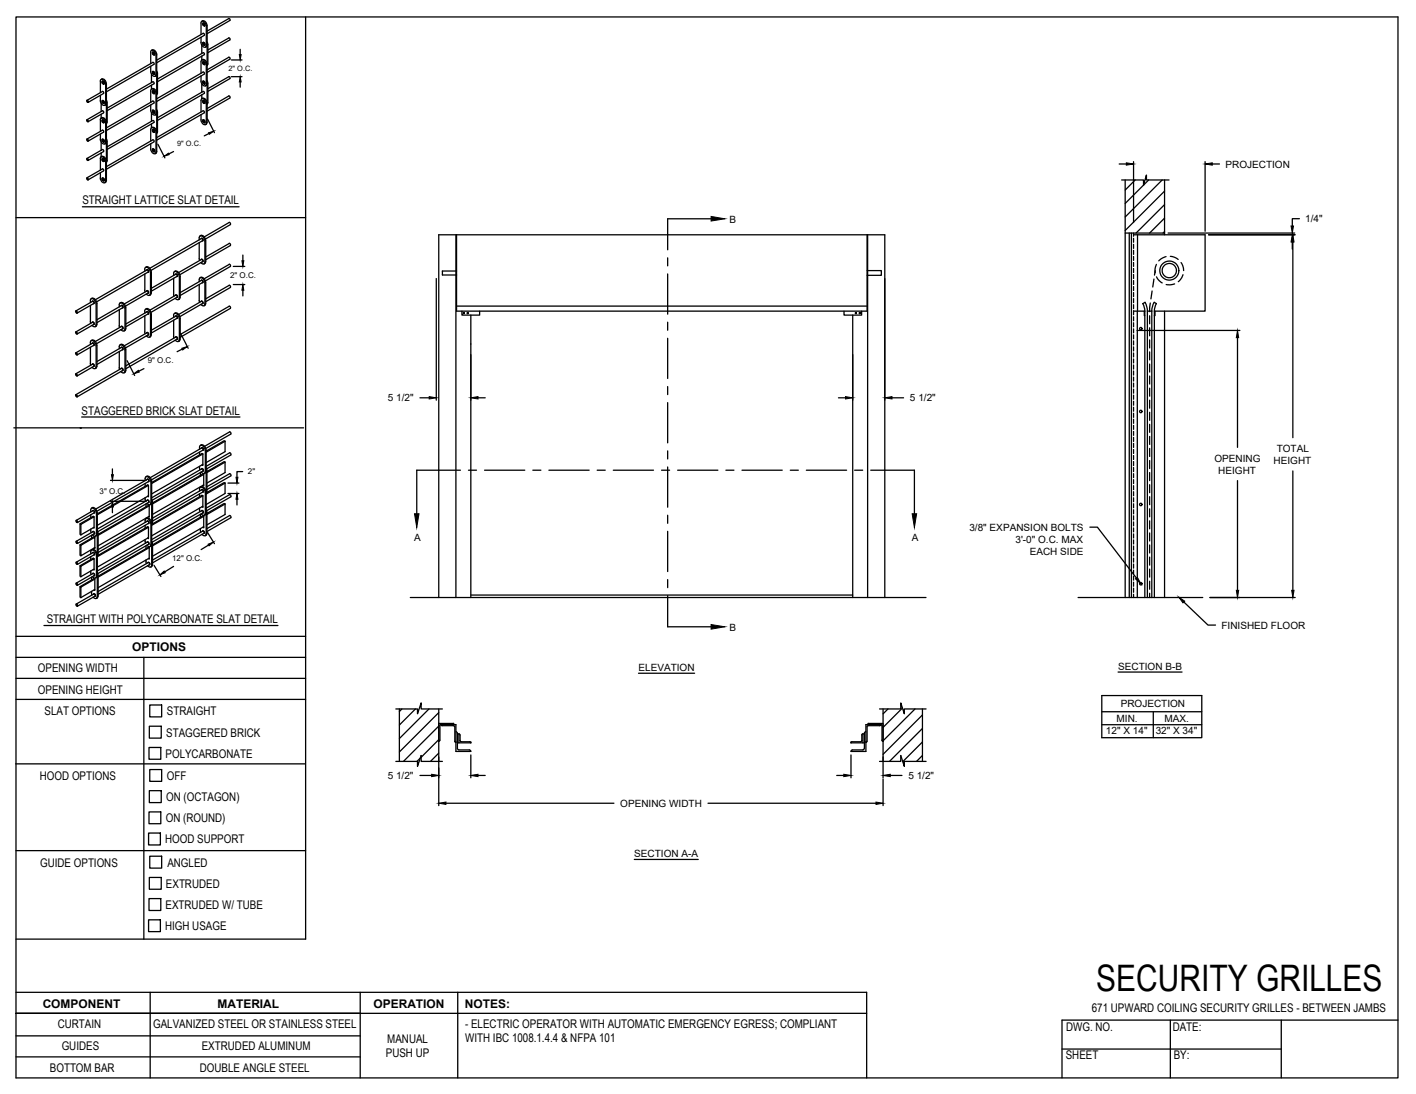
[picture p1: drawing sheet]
<svg xmlns="http://www.w3.org/2000/svg" width="279mm" height="216mm" viewBox="0 0 279 216" stroke-linecap="round" stroke-linejoin="round" font-family="sans-serif">
<!-- layer: ANNOTATIONS -->
<g fill="none" stroke="#000" stroke-width=".25">
<path d="M45.7 15.1h2.1M45.7 11.8h2.1M47.4 9.7v1.1M47.4 16.2v1M31.2 28.5l1.3 2.7M34.2 29.9l-.9 .5M41 23.5l1.3 2.7M41.2 26.4l-.9 .4M220.8 32.4h1.5M223.7 31.9v12M237.8 31.9v13.7M239.2 32.4h1.4"/>
<path d="M46 56.2h2.3M46 52.6h2.3M47.9 50.3v1.2M47.9 57.3v1.1M86.1 55v24M174.6 55v24M230.5 46h25M238.5 46.3h17.1M255 47.8v1.4M255.1 47.8v38.6M256.4 43.2h-1.4v1.4M25.1 71.2l1.5 2.9"/>
<path d="M28.4 72.7l-1 .6M35.6 65.8l1.5 2.9M36 68.9l-1.1 .5M82.9 78.5h1.8M92.9 70v9M94.3 78.5h1.4M165.4 78.5h1.4M168.3 70v9M176 78.5h2.3M224.4 65.2h20.2M244.2 66.6v21.7M21.8 94.8h7.1"/>
<path d="M21.8 98.9h7.1M22.2 92.5v1.2M45 97.4h2.1M45 95.3h2.1M46.8 98.5v1.2M47.9 93.1h-1.1v1.1M244.2 94.8v21.7M255.1 92.9v23.6M22.2 100.1v1.1M30.4 111.6l1.4 2.2M34.2 111.8l-1.7 1.1M41 105.1l1.3 2.2"/>
<path d="M41.1 107.6l-1.4 .9M215.1 104h1.4l7.7 10.1M233.6 118.8l4.8 4.6h1.4M238.7 117.9h16.9M126 132.9h11.1M217.4 137.3h19.7v8.3h-19.7zM220.6 132.6h12.6M82.9 153h2.3M86.6 149.4v9.6M88 158.5h33.1M92.9 149v4.5M94.3 153h1.4"/>
<path d="M139.7 158.5h33.1M165.1 153h1.4M167.9 149v4.5M174.2 149.4v4.1M174.2 153.7v5.3M175.7 153h2.3M217.4 140.5h19.7M217.4 143h19.7M227.6 140.5v5.1M125.2 169.6h12.6"/>
</g>
<g fill="#000" stroke="#000" stroke-width=".2">
<path d="M47.4 15.1l.2 1.1h-.4zM47.2 10.8h.4l-.2 1zM32.4 30.8l.8-.6 .2 .3zM41.1 26.2l1.1-.3-.9 .6zM222.3 32.1l1.4 .3-1.4 .2zM237.8 32.4l1.4-.3v.5zM47.9 56.2l.2 1.1h-.4zM47.7 51.5h.4l-.2 1.1zM255 46.3l.2 1.5h-.5zM254.7 44.6h.5l-.2 1.4zM255.1 46.3l.2 1.5h-.4zM26.4 73.8l.9-.7 .2 .3z"/>
<path d="M35.9 68.7l1.1-.3-1 .7zM84.7 78.3l1.4 .2-1.4 .2zM92.9 78.5l1.4-.2v.4zM166.8 78.3l1.5 .2-1.5 .2zM174.6 78.5l1.4-.2v.4zM244.2 65.2l.2 1.4h-.5zM22 93.7h.4l-.2 1.1zM46.8 97.4l.1 1.1h-.3zM46.6 94.2h.3l-.1 1.1zM22.2 98.9l.2 1.2h-.4zM31.5 113.5l.9-.8 .2 .3zM41.1 107.4l1-.4-.8 .7z"/>
<path d="M224 114.2l.4-.3 .7 1.3zM232.6 117.8l1.2 .8-.4 .4zM243.9 116.5h.5l-.2 1.4zM254.9 116.5h.4l-.2 1.4zM85.2 152.8l1.4 .2-1.4 .3zM86.6 158.5l1.4-.2v.5zM92.9 153l1.4-.2v.5zM166.5 152.8l1.4 .2-1.4 .3zM172.8 158.3l1.4 .2-1.4 .3zM174.2 153l1.5-.2v.5z"/>
</g>
<!-- layer: PUSH UP -->
<g fill="none" stroke="#000" stroke-width=".25">
<path d="M221.3 35.5h4.3v1.1l.6-2.1v1h4.5M222 35.5v82.4M224 35.5l-2 2M226.7 35.5l-4.7 4.7M229.3 35.5l-7.3 7.3M229.8 37.7l-7.8 7.8M229.8 35.5v10.8M90 46.3v71.6M90.1 46.3v15.1h81v-15.1M90.1 53.5h-2.8v.8h2.8M171.1 53.4h2.8v.9h-2.8M171.2 46.3v71.6"/>
<path d="M222 46h7.8M222.8 46v71.9M223.2 46v71.9M223.7 46.3h14.1v15.1h-10M223.7 46v.6M223.7 47v.8M223.7 48.2v.8M223.7 49.4v.8M223.7 50.6v.8M223.7 51.8v.8M223.7 53v.8M223.7 54.2v.8"/>
<path d="M223.7 55.4v.8M223.7 56.6v.7M223.7 57.7v.8M223.7 58.9v.8M224.5 46.3v15.1M225.5 59.9l.3 .7 .1 .8M225.9 59.7l.4 1 .1 .7M225.9 59.7l-.4 .2M227 59.8l-.2 1.7M227.3 57.4l-.2 1.6M227.7 55.1l-.2 1.5M227.7 59.7l-.4 1v.7"/>
<path d="M227.8 59.7l.4 .2M227.9 53.4l-.1 .9M228.2 52.2l-.3 .9v.7M228.2 59.9l-.3 .7-.1 .8M228.2 54.6l.5 .8 .6 .4M229.8 40.4l-5.6 5.6M229.8 43.1l-3 2.9M229.8 45.7l-.3 .3M230.1 50.7l-.7 .2-.8 .6M230.9 50.6l.9 .2 .7 .4M231.8 56l-1 .2h-.7M233 51.8l.4 .7 .2 .9"/>
<path d="M233.4 54.2l-.2 .6-.7 .8M90.1 60.4h81M91.1 61.4v.8h3.5v-.8M92.9 62.2v55.7M166.5 61.4v.8h3.5v-.8M168.3 62.2v55.7M223.7 61.4h2.2M223.7 60.1v.8M223.7 61.3v.8M223.7 62.5v.8M223.7 63.7v.8M223.7 64.9v.8"/>
<path d="M223.7 66.1v.8M223.7 67.3v.8M223.7 68.5v.8M223.7 69.7v.7M223.7 70.8v.8M223.7 72v.8M223.7 73.2v.8M223.7 74.4v.8M223.7 75.6v.8M223.7 76.8v.8M223.7 78v.8M223.7 79.2v.8"/>
<path d="M224.4 61.4v56.5M225.8 61.4v.9h.1M225.9 61.4v56.5M226.4 61.4h.9M226.4 61.4v56.5M226.8 62.3v1.6M226.8 64.7v1.6M226.8 67.1v1.6M226.8 69.4v1.6M226.8 71.8v1.6M226.8 74.2v1.6M226.8 76.6v1.6"/>
<path d="M226.8 79v1.6M227.3 61.4v56.5M227.8 61.4v56.5M227.9 61.4v.9h-.1M229.8 61.4v56.5M223.7 80.4v.8M223.7 81.6v.8M223.7 82.7v.8M223.7 83.9v.8M223.7 85.1v.8M223.7 86.3v.8M223.7 87.5v.8"/>
<path d="M223.7 88.7v.8M223.7 89.9v.8M223.7 91.1v.8M223.7 92.3v.8M223.7 93.5v.8M223.7 94.7v.7M223.7 95.8v.8M223.7 97v.8M223.7 98.2v.8M223.7 99.4v.8M226.8 81.4v1.6M226.8 83.7v1.6"/>
<path d="M226.8 86.1v1.6M226.8 88.5v1.6M226.8 90.9v1.6M226.8 93.3v1.5M226.8 95.7v1.5M226.8 98v1.6M81 117.9h101.7M86.6 117.9v-71.6h88v71.6M92.9 117.4h75.4M212.7 117.9h24.6M223.7 100.6v.8M223.7 101.8v.8"/>
<path d="M223.7 103v.8M223.7 104.2v.8M223.7 105.4v.8M223.7 106.6v.8M223.7 107.8v.7M223.7 108.9v.8M223.7 110.1v.8M223.7 111.3v.8M223.7 112.5v.8M223.7 113.7v.8M223.7 114.9v.8M223.7 116.1v.8"/>
<path d="M223.7 117.3v.6M226.8 100.4v1.6M226.8 102.8v1.6M226.8 105.2v1.6M226.8 107.5v1.6M226.8 109.9v1.6M226.8 112.3v1.6M226.8 114.7v1.6M226.8 117.1v.8M78.1 139.9h4.3v1l.7-2.2v1.2h4.2M78.8 139.9v10.4M79.3 139.9l-.5 .5"/>
<path d="M82 139.9l-3.2 3.2M83.1 138.8h.1M84.6 139.9l-5.8 5.9M86.6 139.9v10.4M173.5 139.9h4.2v-1.2l.7 2.2v-1h4.3M174.2 139.9v10.4M175.2 139.9l-1 1M178.1 139.7l-3.9 3.9M180.6 139.9l-6.4 6.3M182 139.9v10.4M78.1 150.3h4.3v.9l.7-2.1v1.2h4.2M82.9 149.6l-.6 .7"/>
<path d="M86.6 140.6l-7.8 7.8M86.6 143.3l-7 7M86.6 146l-3.5 3.5M86.6 148.6l-1.7 1.7M86.8 143.2v2.9M87 143l-.2 .2M87 143h3v5.3h2.9l-.3-.3M87 143l.2 .2M87.2 143.2h2.3M89.3 143l.2-.2h-2.9v3.5l.2-.2M89.5 143.2l.2 .2v2.9l.2 .2M89.9 144.4l.3 .3"/>
<path d="M90 146.5h.1M90.3 144.7v3l.2 .3M90.3 144.8h.3v1.8M90.3 146.6h2.6M90.5 144.8l.3 .2M90.6 148h2M90.8 145.1v1l.2 .3M91 146.4h1.7M92.7 146.4l.2 .2M92.9 146.6h.1M167.9 146.6h.1M167.9 146.6h2.7"/>
<path d="M168.1 146.4l-.2 .2M168.1 146.4h1.7M170.1 145.1v1l-.3 .3M170.3 144.8l-.3 .2M170.5 147.7l-.2 .3M170.6 144.8h-.3v1.8M170.8 144.4l-.2 .3v3M170.9 146.5h.1M171.3 143.2l-.2 .2v2.9l-.3 .2M171.5 143l-.2-.2h2.9v3.5l-.2-.2M173.5 150.3h4.2v-1.2l.7 2.1v-.9h4.3M173.8 143l.2 .2v2.9"/>
<path d="M173.8 143l-.2 .2h-2.3M173.8 143h-2.9v5.3h-3l.3-.3h2.1M182 141.1l-7.8 7.8M182 143.8l-6.5 6.5M182 146.4l-3.9 3.9M182 149.1l-1.2 1.2"/>
<circle cx="230.7" cy="53.4" r="1.41"/>
<circle cx="230.7" cy="53.4" r="1.88"/>
<circle cx="91.5" cy="61.8" r=".12"/>
<circle cx="92.3" cy="61.8" r=".12"/>
<circle cx="168.9" cy="61.8" r=".12"/>
<circle cx="169.6" cy="61.8" r=".12"/>
<circle cx="225.1" cy="64.9" r=".24"/>
<circle cx="225.1" cy="99.6" r=".24"/>
<circle cx="225.1" cy="81.2" r=".24"/>
<circle cx="225.1" cy="115.2" r=".24"/>
</g>
<path d="M92.9 68h.1" fill="none" stroke="#000" stroke-width=".2"/>
<!-- layer: SECTION CUTS -->
<g fill="none" stroke="#000" stroke-width=".25">
<path d="M131.7 50.9v1.6M131.7 54.1v7.9M140.3 43.2h-8.6v6.1M131.7 63.6v1.6M131.7 66.8v7.9M131.7 76.3v1.6M131.7 79.5v7.9M90.8 92.8h-8.6v8.6M92.4 92.8h1.6M95.6 92.8h7.9M105.1 92.8h1.6M108.3 92.8h7.9"/>
<path d="M117.8 92.8h1.6M121 92.8h7.9M130.5 92.8h1.6M131.7 89v1.6M131.7 92.2v7.9M133.7 92.8h7.9M143.2 92.8h1.6M146.4 92.8h7.9M155.9 92.8h1.6M159.1 92.8h7.9M168.6 92.8h1.6M171.8 92.8h8.6v8.6"/>
<path d="M131.7 101.7v1.6M131.7 104.9v7.9M131.7 114.4v1.6M131.7 117.6v6.1h8.6"/>
</g>
<path d="M140.3 42.7l2.7 .5-2.7 .4zM81.8 101.4h.9l-.5 2.7zM180 101.4h.9l-.5 2.7zM140.3 123.3l2.7 .4-2.7 .5z" fill="#000" stroke="#000" stroke-width=".2"/>
<!-- layer: DETAILS -->
<g fill="none" stroke="#000" stroke-width=".25">
<path d="M17.2 19.8l.2 .1v.3l-.3-.1zM19.8 16l.1-.2a.77 .77 0 0 1 .9 .8M19.8 19.8v.3a.72 .72 0 0 0 1 .6v-.3M19.8 16v2.3M19.8 18.8v1M20.1 15.6a.86 .86 0 0 1 .9 .9M20.1 15.6l-.1 .1M20.2 16l.3 .2v.4l-.3-.2zM20.2 19.9l.3 .2v.3l-.3-.2zM20.2 16h.2l.1 .2v.3M20.2 19.9l.2-.1 .1 .2v.4M20.2 18l.2 .2v.2"/>
<path d="M20.2 18.1l-3.1 1.7M20.2 16.2l.2 .3zM20.2 20l.2 .3zM20.4 18.4l-3 1.8M20.6 16.6h-.1M20.8 16.6v3.8M21 19.7l.1 .5M21 16.5v19.1M29.7 10.3l.1-.3a.77 .77 0 0 1 1 .9M29.7 10.3v2.3M29.9 9.9a.73 .73 0 0 1 .8 .1 .73 .73 0 0 1 .2 .8v19.1l-.3 .4M29.9 16.8v.8a.73 .73 0 0 1 .8 .1 .73 .73 0 0 1 .2 .7"/>
<path d="M29.9 14.6v1.7M30.1 17.9l.3 .2v.4l-.3-.2zM30.1 14.1l.3 .2v.4l-.3-.2zM30.1 10.3l.3 .2v.3l-.3-.1zM30.1 12.3l-9.1 5.3M30.1 20l-9.1 5.2M30.1 19.9l.3 .2v.2l-9.4 5.5M30.1 12.3l.3 .1v.3l-9.4 5.4M30.2 17.9h-.1M30.2 14.1h-.1M30.2 10.3h-.1M30.2 18.1l.1 .3z"/>
<path d="M30.2 14.2l.1 .4zM30.2 10.4l.1 .3zM30.2 17.9l.3 .2-.1 .4M30.2 14.1l.3 .2-.1 .4M30.2 10.3l.3 .1-.1 .5M30.8 10.9l-.1 4.1a.77 .77 0 0 1-1-.9v-1M30.9 14.6l-.3 .4M30.9 14l.2 .5v3.8l-.2 .4M31.1 15.6l9-5.2 .2 .1v.3l-9.2 5.3M39.8 4.2a.73 .73 0 0 1 .8 .1 .73 .73 0 0 1 .3 .7M39.8 18.7v.8a.73 .73 0 0 1 .8 .1 .73 .73 0 0 1 .3 .7M39.8 8.9v1.7"/>
<path d="M39.8 11.1v.8l.2-.1M39.8 16.5v1.7M40 11.8a.86 .86 0 0 1 .9 .9M40 4.6l.3-.1 .1 .2v.4M40 8.4h.3l.1 .1v.4M40 12.2h.3l.1 .1v.4M40 16h.3l.1 .2v.3M40 19.9l.3-.1 .1 .2v.4M40 4.6l.3 .1v.4l-.3-.2zM40 8.4l.3 .2v.3l-.3-.1zM40 12.2l.3 .2v.3l-.3-.1zM40 16l.3 .2v.4l-.3-.2z"/>
<path d="M40 19.9l.3 .2v.3l-.3-.2zM40.1 4.7l.2 .3zM40.1 8.5l.2 .3zM40.1 12.3l.2 .3zM40.1 16.2l.2 .3zM40.1 20l.2 .3zM40.3 7v-.3l-.2-.1-9.2 5.3M40.3 14.6v-.3l-.2-.1-9.2 5.3M40.3 7l-9.4 5.4M40.3 14.6l-9.4 5.4M40.4 16.6h-.1M40.4 12.7l-.1 .1"/>
<path d="M40.4 8.9l-.1 .1M40.4 5.1h-.1M40.7 5.2l-.1 4a.77 .77 0 0 1-.9-.8v-1.1M40.7 12.8l-.1 4.1a.77 .77 0 0 1-.9-.9v-1M40.7 5.1v-.2a.72 .72 0 0 0-1-.6v2.5M40.7 12.8v-.3a.72 .72 0 0 0-1-.6v2.6M40.9 16.5l-.3 .5M40.9 8.9l-.3 .4M40.9 15.9l.1 .5M40.9 8.3l.1 .5M40.9 5.1v19.1M41 12.6l-.1 .3"/>
<path d="M41 8.8v3.8M41 16.4v3.9M45.4 19.3v-.2l-.3-.2-4.2 2.5M45.4 15.5v-.3l-.3-.1-4.1 2.4M45.4 11.7v-.3l-.3-.1-4.2 2.5M45.4 7.9v-.3l-.3-.1-4.1 2.4M45.4 4v-.2l-.3-.2-4.2 2.5M45.4 7.9l-4.4 2.5M45.4 15.5l-4.4 2.5M45.4 4l-4.5 2.6M45.4 11.7l-4.5 2.6M45.4 19.3l-4.5 2.6"/>
<path d="M17.2 27.4l.2 .2v.2l-.3-.1zM17.2 35.1l.2 .1v.3l-.3-.1zM17.2 23.6l.2 .2v.2l-.3-.1zM17.2 31.3l.2 .1v.3l-.3-.2zM19.8 27.5v.2a.72 .72 0 0 0 1 .6v-.2M19.8 23.7l.1-.3a.77 .77 0 0 1 .9 .8M19.8 35.1v.3a.72 .72 0 0 0 1 .6v-.3M19.8 31.3l.1-.3a.77 .77 0 0 1 .9 .9M19.8 23.7v2.2M19.8 26.4v1.1M19.8 31.3v2.3M19.8 34.1v1"/>
<path d="M20 20.3v1.7M20 22.5v.8l.1-.1M20 28v1.7M20 30.2v.8l.1-.1M20.1 23.2a.86 .86 0 0 1 .9 1M20.1 30.9a.86 .86 0 0 1 .9 .9M20.2 27.5l.3 .2v.3l-.3-.1zM20.2 23.7l.3 .2v.3l-.3-.2zM20.2 35.2l.3 .1v.4l-.3-.2zM20.2 31.3l.3 .2v.4l-.3-.2zM20.2 27.5h.2l.1 .1v.4M20.2 23.7h.2l.1 .1v.4"/>
<path d="M20.2 35.2l.2-.1 .1 .2v.4M20.2 31.3h.2l.1 .2v.4M20.2 25.7l.2 .1v.3M20.2 33.3l.2 .1v.3M20.2 21.9l.2 .1v.3M20.2 29.5l.2 .1v.3M20.2 25.7l-3.1 1.8M20.2 33.3l-3.1 1.8M20.2 21.9l-3.1 1.7M20.2 29.5l-3.1 1.8M20.2 27.6l.2 .3zM20.2 23.8l.2 .3z"/>
<path d="M20.2 35.3l.2 .3zM20.2 31.4l.2 .3zM20.4 26.1l-3 1.8M20.4 33.7l-3 1.8M20.4 22.3l-3 1.7M20.4 29.9l-3 1.8M20.8 24.3v3.8M20.8 31.9v3.8M20.8 20.7l-.1 .1M20.8 28.3l-.1 .1M20.8 36l-.1 .1M21 20.3l-.2 .4"/>
<path d="M21 28l-.2 .3M21 35.6l-.2 .4M21 27.4l.1 .5M21.1 24.1l-.1 .3M21.1 31.7l-.1 .4M21.1 29l9-5.2 .3 .1v.3l-9.3 5.3M21.1 21.3l9-5.2 .3 .2v.2l-9.3 5.3M21.1 20.3v3.8M21.1 27.9v3.8M29.7 20.2l.1-2.5a.77 .77 0 0 1 1 .8l-.1 4.1a.77 .77 0 0 1-1-.8v-1.1M29.9 24.4v.8a.73 .73 0 0 1 .8 .1 .73 .73 0 0 1 .2 .8M29.9 22.3v1.6"/>
<path d="M30.1 29.4l.3 .2v.4l-.3-.2zM30.1 25.6l.3 .2v.3l-.3-.2zM30.1 21.8l.3 .2v.3l-.3-.2zM30.1 27.6l-9.1 5.3M30.1 27.6l.3 .1v.3M30.2 29.4h-.1M30.2 25.5l-.1 .1M30.2 21.7l-.1 .1M30.2 29.5l.1 .3zM30.2 25.7l.1 .3zM30.2 21.9l.1 .3zM30.2 29.4l.3 .2v.3"/>
<path d="M30.2 25.5l.3 .2-.1 .4M30.2 21.7l.3 .2v.4M30.4 28l-9.4 5.4M30.5 29.9l-.1 .1M30.5 22.3h-.1M30.8 26.2l-.1 4a.77 .77 0 0 1-1-.8v-1M30.8 26.1l-.1-.2a.72 .72 0 0 0-.9-.6l-.1 2.5M30.9 27.2l9.2-5.3 .2 .1v.3l-9.4 5.4M30.9 22.3l-.3 .4M30.9 21.7l.2 .5M31.1 22.2v3.8l-.2 .3M31.1 23.2l9-5.2 .2 .2v.2l-9.2 5.4"/>
<path d="M39.7 22.6a1.87 1.87 0 0 0 .3 1.8l.4 .2 .3-.4M40 23.7h.3l.1 .1v.4M40 23.7l.3 .2v.3l-.3-.2zM40.1 23.8l.2 .3zM40.4 24.2h-.1M40.4 20.4h-.1M40.7 20.4v3.9M40.7 20.4v-.2a.72 .72 0 0 0-1-.6v2.5M40.9 24.2l-.3 .4M41 20.2l-.1 .4M17.8 59.3l.2-.4a.95 .95 0 0 1 .9 1.1l.1 4.1M17.8 59.3v.4"/>
<path d="M18 59a.72 .72 0 0 1 1.1 .6v.3M18.2 59.5a.27 .27 0 0 1 .4 .1 .27 .27 0 0 1-.2 .3M18.3 59.4l.2 .2v.3l-3.3 1.9M18.3 59.5l-3.3 1.9M19.1 59.9v4.1M23.8 59.7a.98 .98 0 0 1 1 1v4.2l-.3 .4M23.9 59.7l-.2 .1M28.6 53.5l.1-.7a.98 .98 0 0 1 1 1l-.1 4.3-.4 .2-.3-.3M28.6 54.1v3.5M28.7 52.8l.2-.1a.95 .95 0 0 1 .9 1M28.9 57.4h.1a.27 .27 0 0 1 .3 .1 .27 .27 0 0 1-.1 .4M28.9 53.3h.1a.27 .27 0 0 1 .3 .1 .27 .27 0 0 1-.1 .3"/>
<path d="M29 53.2l.2 .2v.3l-10.1 5.9M29 57.4l.2 .1v.3l-4.4 2.6M29 53.3l-10.2 5.8M29 57.4l-4.5 2.6M29.6 52.9l10.1-5.8 .3 .1v.3l-10.2 5.9M29.7 58.2l-.2 .1M29.9 53.7l-.1 4.1-.1 .4M34.2 54l.2-.4a.99 .99 0 0 1 1 1l-.1 4.4-.4 .1-.3-.2M34.2 58.1l.1 .4M34.3 54v.4M34.3 54.9v3.2M34.4 53.6l.2-.1a.95 .95 0 0 1 .9 1"/>
<path d="M34.6 58.3v-.1a.27 .27 0 0 1 .4 .2 .27 .27 0 0 1-.1 .3M34.6 54.2v-.1a.27 .27 0 0 1 .4 .1 .27 .27 0 0 1-.1 .4M34.7 58.2l.2 .2v.2l-5.1 3M34.7 54.1l.2 .1v.3l-5 3M34.7 54.1l-4.8 2.8M34.7 58.2l-5.1 3M35.4 59l-.2 .1M35.5 58.6l-.1 .4M35.6 54.5v4.2M39.3 47.3l.2-.7a.95 .95 0 0 1 .9 1v4.3l-.4 .2-.4-.3M39.3 47.9l.1 3.5M39.3 55.6l.2-.8a.95 .95 0 0 1 .9 1v4.2a.32 .32 0 0 1-.4 .3l-.4-.2"/>
<path d="M39.3 56.2v3.1M39.3 59.3l.1 .4M39.6 54.7a.98 .98 0 0 1 1 1.1v4.1l-.2 .3M39.6 46.5a.95 .95 0 0 1 1 1M39.6 54.7l-.1 .1M39.6 46.5l-.1 .1M39.7 59.5a.27 .27 0 0 1 .3 .1 .27 .27 0 0 1-.1 .3M39.7 47.1a.26 .26 0 0 1 .3 .1 .26 .26 0 0 1-.1 .3M39.7 51.2a.26 .26 0 0 1 .3 .1 .26 .26 0 0 1-.1 .4M39.7 55.4v-.1a.26 .26 0 0 1 .3 .2 .26 .26 0 0 1-.1 .3M39.7 55.3l.3 .2v.2l-4.4 2.6M39.8 55.3l-4.2 2.4"/>
<path d="M40 51.6l-4.5 2.6M40 51.6v-.3l-.3-.1-4.4 2.6M40.4 52l-.1 .1M40.6 51.6l-.2 .4M40.6 47.5v4.1M45.2 56.3l.2 .1 .1 .3M45.2 52.1l.2 .2 .1 .3M45.2 48l.2 .2 .1 .2M45.2 43.9l.2 .1 .1 .3M45.2 56.3l-4.6 2.7M45.2 43.9l-4.9 2.9M45.2 48l-4.6 2.7"/>
<path d="M45.2 52.2l-4.9 2.8M45.5 48.5l-4.9 2.8M45.5 52.6l-5 2.8M45.5 44.3l-5 2.9M45.5 56.7l-4.9 2.8M15 61.4l.2 .1v.3l-.2-.2zM15 69.6l.2 .1v.3l-.2-.1zM15 77.9l.2 .1v.3l-.2-.1zM15 65.5l.2 .1v.3l-.2-.1zM15 73.8l.2 .1v.3l-.2-.2zM15 77.9l9-5.2 .2 .1v.3l-9 5.2M17.8 63.4l.1 .4"/>
<path d="M17.8 67.6l.2-.4a.98 .98 0 0 1 1 1l-.1 4.4-.4 .1-.4-.2M17.8 71.7l.1 .4M17.8 60.3v3.2M17.8 67.6v.4M17.8 68.5v3.2M18 67.2a.72 .72 0 0 1 1.1 .7v.2M18.2 63.6a.27 .27 0 0 1 .4 .1 .27 .27 0 0 1-.2 .4M18.2 71.9a.26 .26 0 0 1 .4 .1 .26 .26 0 0 1-.2 .3M18.2 67.8v-.1a.27 .27 0 0 1 .4 .1 .27 .27 0 0 1-.2 .4M18.3 63.6l.2 .1v.3M18.3 67.7l.2 .1v.3l-3.3 1.9M18.3 71.9l.2 .1v.3l-3.3 1.9"/>
<path d="M18.3 67.7l-3.3 1.9M18.3 63.6l-3.3 1.9M18.3 71.9l-3.3 1.9M18.5 64l-3.3 1.9M18.8 67.4l5.2-3 .2 .2v.2l-5.1 3M18.9 64.1l-.2 .4-.6-.3M19 72.6l-.2 .1M19.1 64l-.3 .5M19.1 72.3l-.2 .3M19.1 71.4l4.9-2.9 .2 .2v.3l-5.1 2.9M19.1 63.1l4.9-2.8 .2 .1v.3l-5.1 3M19.1 68.2v4.1"/>
<path d="M23.5 64.3l.1 .3M23.5 68.8l.2-.7a.95 .95 0 0 1 .9 1M23.5 69.4l.1 3.5M23.5 60.6l.2-.8a.95 .95 0 0 1 .9 1M23.5 61.1v3.2M23.8 68a.95 .95 0 0 1 1 1M23.9 68l-.2 .1M23.9 68.6a.27 .27 0 0 1 .4 .1 .27 .27 0 0 1-.2 .3M23.9 72.7a.27 .27 0 0 1 .4 .1 .27 .27 0 0 1-.2 .4M23.9 64.5v-.1a.27 .27 0 0 1 .4 .2 .27 .27 0 0 1-.2 .3M23.9 60.4v-.1a.26 .26 0 0 1 .4 .1 .26 .26 0 0 1-.2 .4M24.6 73.2l-.2 .4-.6-.3"/>
<path d="M24.6 64.9l-.2 .4-.6-.3M24.7 60.8v4.2M24.7 69.1v4.1M24.7 73.5l-.2 .1M24.8 73.1l-.2 .4M24.8 63.9l4.2-2.4 .2 .2v.2l-4.4 2.6M24.8 69v4.1M28.6 61.8l.1-.8a.95 .95 0 0 1 1 1v4.2l-.3 .4-.5-.3M28.6 62.3v3.6M28.7 61l.2-.1a.95 .95 0 0 1 .9 1M28.9 61.6l.1-.1a.26 .26 0 0 1 .3 .2 .26 .26 0 0 1-.1 .3M28.9 65.7l.1-.1a.3 .3 0 0 1 .3 .2 .3 .3 0 0 1-.1 .3"/>
<path d="M29.2 66.1v-.3l-.2-.2-4.5 2.6M29.3 66.1l-4.5 2.6M29.9 62l-.1 4.1-.3 .4M34.2 66.4l.1 .3M34.2 62.2l.2-.3a.95 .95 0 0 1 1 1v4.1M34.3 62.2v.4M34.3 63.2v3.2M34.6 61.8a.95 .95 0 0 1 .9 1M34.6 61.8l-.2 .1M34.6 66.5a.26 .26 0 0 1 .4 .1 .26 .26 0 0 1-.1 .4M34.6 62.4a.26 .26 0 0 1 .4 .1 .26 .26 0 0 1-.1 .3M34.7 66.5l.2 .1v.3l-10.1 5.9"/>
<path d="M34.7 62.4l.2 .1v.3l-5 2.9M34.7 66.5l-9.9 5.7M34.7 62.4l-4.8 2.8M35.3 62.1l4.4-2.7 .3 .2v.3l-4.5 2.6M35.4 67l-.3 .4-.5-.3M35.5 66.9l-.3 .5M35.6 62.8v4.1M40.4 60.3h-.1M45.2 60.4l.2 .2 .1 .2M45.2 60.4l-9.6 5.6M45.5 60.9l-9.9 5.7M15.8 84.5h.2"/>
<path d="M16 84.5h.1M28.6 94.8l.2-.7a.95 .95 0 0 1 1 1M28.6 95.4v.6M28.6 98.2v.4M28.6 98.6l.1 .3M28.8 99.4v.6M29 94a.95 .95 0 0 1 .9 1v16.5l-.2 .4-.6-.3M29 94l-.2 .1M29 98.8v-.1a.26 .26 0 0 1 .4 .1 .26 .26 0 0 1-.2 .4M29 94.6a.26 .26 0 0 1 .4 .1 .26 .26 0 0 1-.2 .4M29.1 98.7l.2 .2v.2M29.1 94.6l.2 .1v.3"/>
<path d="M29.1 94.6l-10.2 5.9M29.1 98.7l-9.9 5.7M29.1 97.9l.2 .1v-2.2l-.2-.1-9.9 5.7M29.3 97.9l-10.1 5.8M29.3 95.8l-10.1 5.8M29.3 95l-10.2 5.9M29.3 99.1l-10 5.8M29.4 99.8v2.3l-.1-.1M29.4 99.8l-.1-.1-9.9 5.8M29.4 99.8l-10 5.8M29.6 94.3l10.2-5.9 .3 .1v.3l-10.2 5.9M29.8 99.2l-.3 .4-.5-.3"/>
<path d="M29.8 95.1v4.1M29.9 98.5l.2 .5v4.2M29.9 99.1v.3l-.3 .2M29.9 99.4h.1M39.4 88.6l.1-.7a.95 .95 0 0 1 1 1v4.1l-.3 .4-.5-.3M39.4 96.9l.1-.7a.99 .99 0 0 1 1 1v4.3l-.4 .2-.4-.3M39.4 92v.7M39.4 89.2v.6M39.4 97.5v.5M39.5 87.9a.72 .72 0 0 1 1.1 .6l.1 .3M39.5 96.1v.1a.85 .85 0 0 1 1.2 .9M39.5 93.2v.8"/>
<path d="M39.7 88.4h.1a.26 .26 0 0 1 .3 .1 .26 .26 0 0 1-.1 .4M39.7 92.6l.1-.1a.26 .26 0 0 1 .3 .1 .26 .26 0 0 1-.1 .4M39.7 96.7l.1-.1a.26 .26 0 0 1 .3 .2 .26 .26 0 0 1-.1 .3M39.8 92.5l.3 .2v.2l-10.1 5.8M39.8 92.5l-9.9 5.7M40 95.8l.2 .1v-2.3l-.2-.1-9.9 5.8M40 89.6l-10.1 5.8M40 89.6v2.3l-.1-.1M40 97.9v2.2l-.1-.1M40 97.9l-.1-.2-9.8 5.7M40 89.6l-.1-.1-10 5.7M40 91.7l-10.1 5.8"/>
<path d="M40 97.9l-10.1 5.8M40 99.9l-10.1 5.8M40.2 93.6l-10.1 5.8M40.2 95.7l-10.1 5.8M40.7 92.9l-.1 .3-.3 .2M40.7 92.3l.1 .6M40.7 93.2h.1M40.7 88.8v16.6M40.8 97l-.1 .3M40.8 96.1l4.5-2.6 .2 .1v.3l-4.7 2.7M40.8 92.9v4.1M44.4 87.1l-.2-.1-3.5 2"/>
<path d="M44.4 91.2l-.2-.1-3.4 2M44.4 95.3l-.2-.1-3.4 2M44.4 99.5l-.2-.1-3.4 1.9M44.4 87.1v2l-3.7 2.2M44.4 91.2v2.1l-3.6 2M44.4 95.3v2.1l-3.7 2.2M44.4 99.5v2l-3.6 2.1M44.4 91.2l-3.6 2.1M44.4 99.5l-3.6 2M44.4 95.3l-3.7 2.2M44.4 87.1l-3.7 2.1M45.3 89.4l.2 .1v.3l-4.7 2.7"/>
<path d="M45.3 89.4l-4.6 2.6M45.5 98v-.2l-.2-.2-4.6 2.7M45.5 85.7v-.3l-.2-.2-4.9 2.9M45.6 85.7l-5 2.8M45.6 98l-4.8 2.8M15 102.7l.3 .1v.3l-.3-.1zM15 110.9l.3 .2v.3l-.3-.2zM15 119.2l.3 .1v.3l-.3-.1zM15 106.8l.3 .2v.2l-.3-.1zM15 115.1l.3 .1v.3l-.3-.1zM15 102.7l3.3-1.9 .3 .1v.3l-3.3 1.9M15 115.1l3.3-1.9 .3 .1v.3l-3.3 1.9"/>
<path d="M15 119.2l3.5-2 .2 .2v.2l-3.4 2M15.8 115.8l2.8-1.6 .1 .1v2.2l-.1-.1M16 103.5l-.2-.1v2.1l.2 .1M16 107.6l-.2-.1v2.1l.2 .1M16 111.7h-.2v2l.2 .1M16 115.9l-.2-.1v2l.2 .1M17.9 101l.2-.7a.95 .95 0 0 1 .9 1v4.3l-.4 .2-.4-.3M17.9 104.4l.1 .7M17.9 109.3l.2-.8a.95 .95 0 0 1 .9 1.1v4.3l-.4 .2-.4-.3M17.9 101.6v.6M17.9 109.9v.5M17.9 112.7v.4"/>
<path d="M17.9 113l.1 .4M18.1 116.7v.7M18.1 108.5h.1M18.1 105.6v.6M18.1 113.9v.6M18.2 100.2a.95 .95 0 0 1 1 1M18.2 108.5a.95 .95 0 0 1 1 1M18.2 100.2l-.1 .1M18.3 100.8a.27 .27 0 0 1 .3 .1 .27 .27 0 0 1-.1 .4M18.3 105v-.1a.26 .26 0 0 1 .3 .1 .26 .26 0 0 1-.1 .4M18.3 113.2v-.1a.3 .3 0 0 1 .3 .2 .3 .3 0 0 1 0 .4l-.1-.1M18.3 109.1a.26 .26 0 0 1 .3 .1 .26 .26 0 0 1-.1 .3"/>
<path d="M18.3 109l.3 .2v.3l-3.3 1.9M18.4 109.1l-3.4 1.9M18.4 104.1l.2 .1v-2.2l-2.6 1.5v2.1M18.4 112.4l.2 .1v-2.3l-2.6 1.5v2.1M18.4 117.3l.1-.1a.26 .26 0 0 1 .3 .1 .26 .26 0 0 1-.1 .4M18.6 104.1l-2.6 1.5M18.6 102l-.2-.1-2.6 1.5M18.6 112.3l-2.6 1.5M18.6 110.2h-.2l-2.6 1.5M18.6 105.3l-3.3 2M18.6 105.3v-.2l-.3-.2-3.3 1.9M18.7 108.1l-2.7 1.6v-2.1l2.7-1.6v2.3l-.1-.1"/>
<path d="M18.7 114.3l-2.7 1.6v2M18.7 106l-.1-.1-2.8 1.6M18.7 116.3l-2.7 1.6M19 105.7l-.1 .1M19 114l-.1 .1M19.2 105.3l-.2 .4M19.2 113.6l-.2 .4M19.2 109.4v.1M19.2 112.9l.1 .6M19.2 104.7l.1 .5M19.2 101.2v16.5l-.3 .4-.5-.3M19.2 105.6h.1"/>
<path d="M19.2 113.8h.1M19.3 117.6l-.3 .5M19.3 109.4l-.1 .3M19.4 105.2v4.2M19.4 113.5v4.1M28.6 103.1l.2-.8a.95 .95 0 0 1 1 1.1M28.6 106.5l.1 .7M28.6 103.7v.5M28.8 110.5l.1 .7M28.8 102.3a.87 .87 0 0 1 1.1 1M28.8 107.7v.6M29 102.9v-.1a.26 .26 0 0 1 .4 .2 .26 .26 0 0 1-.2 .3"/>
<path d="M29 107a.27 .27 0 0 1 .4 .1 .27 .27 0 0 1-.2 .4M29.1 107l.2 .1v.3M29.1 102.8l.2 .2v.3M29.1 102.8l-9.7 5.7M29.1 107l-9.9 5.7M29.1 106.2l.2 .1v-2.3l-.2-.1-9.8 5.7M29.2 111.1v-.1a.3 .3 0 0 1 .3 .2 .3 .3 0 0 1 0 .3h-.1M29.2 111l.3 .2v.2l-10.1 5.9M29.3 111l-9.9 5.7M29.3 104.1l-10.1 5.8M29.3 106.1l-10.1 5.8M29.3 103.3l-9.9 5.7"/>
<path d="M29.3 107.4l-10 5.8M29.4 108.1v2.2l-.1-.1M29.4 108.1l-.1-.1-9.9 5.7M29.4 101.9l-10 5.8M29.4 108.1l-10 5.8M29.4 110.2l-10 5.8M29.8 107.5l-.3 .4-.5-.3M29.8 107.8l-.2 .1M29.8 103.4v4.1M29.9 106.7l.2 .6v4.1l-.2 .4M29.9 107.4h.1M29.9 107.4l-.1 .4"/>
<path d="M29.9 106.5l9.9-5.7 .3 .1v.3l-10.1 5.8M29.9 107.6h.1M29.9 111.8l-.1 .1M30.1 103.2l-.2 .3M30.1 102.3l9.7-5.7 .3 .2v.3l-10 5.7M30.1 110.5l9.9-5.7 .2 .1v.3l-10.1 5.9M39.4 100.3v.4M39.4 100.7v.3M39.5 101.5v.6M39.5 104.3v.4M39.5 104.7l.1 .3M39.7 100.8h.1a.27 .27 0 0 1 .3 .1 .27 .27 0 0 1-.1 .4"/>
<path d="M39.9 104.9l.1-.1a.27 .27 0 0 1 .3 .1 .27 .27 0 0 1-.1 .4M40.2 101.9l-.2-.1-9.9 5.7M40.2 101.9v2.2h-.2M40.2 101.9l-10.1 5.8M40.2 103.9l-10.1 5.9M40.5 101.6l-.2 .1M40.7 101.2l-.2 .4M40.7 105.3l-.3 .4-.6-.3M40.7 100.6l.1 .5v4.2l-.3 .4M40.7 101.4h.1M45.3 101.7l.2 .2v.3l-4.7 2.7M45.3 101.7l-4.5 2.6"/>
</g>
<!-- layer: TITLE BLOCK -->
<g fill="none" stroke="#000" stroke-width=".25">
<path d="M3.2 3.3h272.6v209.4h-272.6zM60.3 3.3v182h-57.1M3.2 42.9h57.1M16.3 40.8h30.9M2.7 84.4h57.2M16.1 82.3h31.2M3.2 133.9h57.1M3.2 138h57.1M3.2 129.7h57.1M3.2 125.6h57.1M8.7 123.4h46.1M28.4 129.7v55.6"/>
<path d="M29.5 139.1h2.4v2.4h-2.4zM3.1 150.7h57.1M29.4 147.5h2.3v2.3h-2.3zM29.5 143.3h2.3v2.4h-2.3zM29.5 156h2.3v2.4h-2.3zM29.5 151.9h2.4v2.3h-2.4zM3.2 167.9h57.1M29.3 164.4h2.3v2.4h-2.3zM29.4 160.2h2.3v2.4h-2.3zM29.4 177.3h2.3v2.4h-2.3zM29.5 173.2h2.3v2.3h-2.3zM29.5 169h2.4v2.3h-2.4z"/>
<path d="M3.2 195.8h167.8v16.9M29.3 181.5h2.3v2.4h-2.3zM29.6 195.8v16.9M71.1 200h-67.9h167.8M71.1 195.8v16.9M90.3 195.8v16.9M3.2 208.6h67.9M3.2 204.4h67.9M209.6 207h43.2M230.9 201.3v11.4M252.8 201.3v11.4M275.8 201.3h-66.2v11.4"/>
</g>
<text font-size="7.2" x="216.3" y="195.5">SECURITY GRILLES</text>
<g font-size="2.4">
<text x="16.3" y="40.3">STRAIGHT LATTICE SLAT DETAIL</text>
<text x="16.1" y="81.8">STAGGERED BRICK SLAT DETAIL</text>
<text x="9.2" y="123">STRAIGHT WITH POLYCARBONATE SLAT DETAIL</text>
<text x="26.1" y="128.4">OPTIONS</text>
<text x="7.5" y="132.7">OPENING WIDTH</text>
<text x="7.5" y="136.9">OPENING HEIGHT</text>
<text x="8.8" y="141.2">SLAT OPTIONS</text>
<text x="32.9" y="141.2">STRAIGHT</text>
<text x="32.7" y="149.5">POLYCARBONATE</text>
<text x="32.8" y="145.4">STAGGERED BRICK</text>
<text x="7.9" y="153.9">HOOD OPTIONS</text>
<text x="32.9" y="153.9">OFF</text>
<text x="32.8" y="158.1">ON (OCTAGON)</text>
<text x="32.6" y="166.5">HOOD SUPPORT</text>
<text x="32.7" y="162.3">ON (ROUND)</text>
<text x="7.9" y="171">GUIDE OPTIONS</text>
<text x="33" y="171">ANGLED</text>
<text x="32.7" y="179.4">EXTRUDED W/ TUBE</text>
<text x="32.7" y="175.2">EXTRUDED</text>
<text x="32.6" y="183.6">HIGH USAGE</text>
<text x="8.4" y="198.9">COMPONENT</text>
<text x="11.4" y="202.8">CURTAIN</text>
<text x="30.2" y="202.9">GALVANIZED STEEL OR STAINLESS STEEL</text>
<text x="42.9" y="198.8">MATERIAL</text>
<text x="73.7" y="198.9">OPERATION</text>
<text x="91.7" y="198.9">NOTES:</text>
<text x="91.8" y="202.8">- ELECTRIC OPERATOR WITH AUTOMATIC EMERGENCY EGRESS; COMPLIANT</text>
<text x="210.4" y="203.6">DWG. NO.</text>
<text x="215.4" y="199.8">671 UPWARD COILING SECURITY GRILLES - BETWEEN JAMBS</text>
<text x="231.4" y="203.4">DATE:</text>
<text x="12.2" y="207.3">GUIDES</text>
<text x="39.8" y="207.2">EXTRUDED ALUMINUM</text>
<text x="76.1" y="208.6">PUSH UP</text>
<text x="76.4" y="205.8">MANUAL</text>
<text x="91.8" y="205.7">WITH IBC 1008.1.4.4 &amp; NFPA 101</text>
<text x="210.3" y="209.1">SHEET</text>
<text x="231.6" y="209">BY:</text>
<text x="9.8" y="211.5">BOTTOM BAR</text>
<text x="39.4" y="211.6">DOUBLE ANGLE STEEL</text>
</g>
<g font-size="2">
<text x="241.8" y="33.1">PROJECTION</text>
<text x="143.9" y="43.9">B</text>
<text x="257.5" y="43.8">1/4&quot;</text>
<text x="76.5" y="79.2">5 1/2&quot;</text>
<text x="179.6" y="79.2">5 1/2&quot;</text>
<text x="251.9" y="89.2">TOTAL</text>
<text x="239.6" y="91.1">OPENING</text>
<text x="240.4" y="93.5">HEIGHT</text>
<text x="251.3" y="91.5">HEIGHT</text>
<text x="81.7" y="106.7">A</text>
<text x="179.9" y="106.7">A</text>
<text x="191.3" y="104.8">3/8&quot; EXPANSION BOLTS</text>
<text x="200.4" y="107.1">3'-0&quot; O.C. MAX</text>
<text x="203.2" y="109.5">EACH SIDE</text>
<text x="143.9" y="124.5">B</text>
<text x="241" y="124.1">FINISHED FLOOR</text>
<text x="126" y="132.5">ELEVATION</text>
<text x="220.6" y="132.2">SECTION B-B</text>
<text x="220.3" y="142.5">MIN.</text>
<text x="221.1" y="139.6">PROJECTION</text>
<text x="229.7" y="142.5">MAX.</text>
<text x="218.2" y="144.8">12&quot; X 14&quot;</text>
<text x="228" y="144.8">32&quot; X 34&quot;</text>
<text x="76.5" y="153.7">5 1/2&quot;</text>
<text x="179.2" y="153.7">5 1/2&quot;</text>
<text x="122.4" y="159.2">OPENING WIDTH</text>
<text x="125.2" y="169.2">SECTION A-A</text>
</g>
<g font-size="1.6">
<text x="45.4" y="54.9">2&quot; O.C.</text>
<text x="29.1" y="71.6">9&quot; O.C.</text>
<text x="48.9" y="93.6">2&quot;</text>
<text x="19.7" y="97.4">3&quot; O.C.</text>
<text x="34" y="110.7">12&quot; O.C.</text>
</g>
<g font-size="1.5">
<text x="45.1" y="14">2&quot; O.C.</text>
<text x="34.9" y="28.9">9&quot; O.C.</text>
</g>
</svg>
